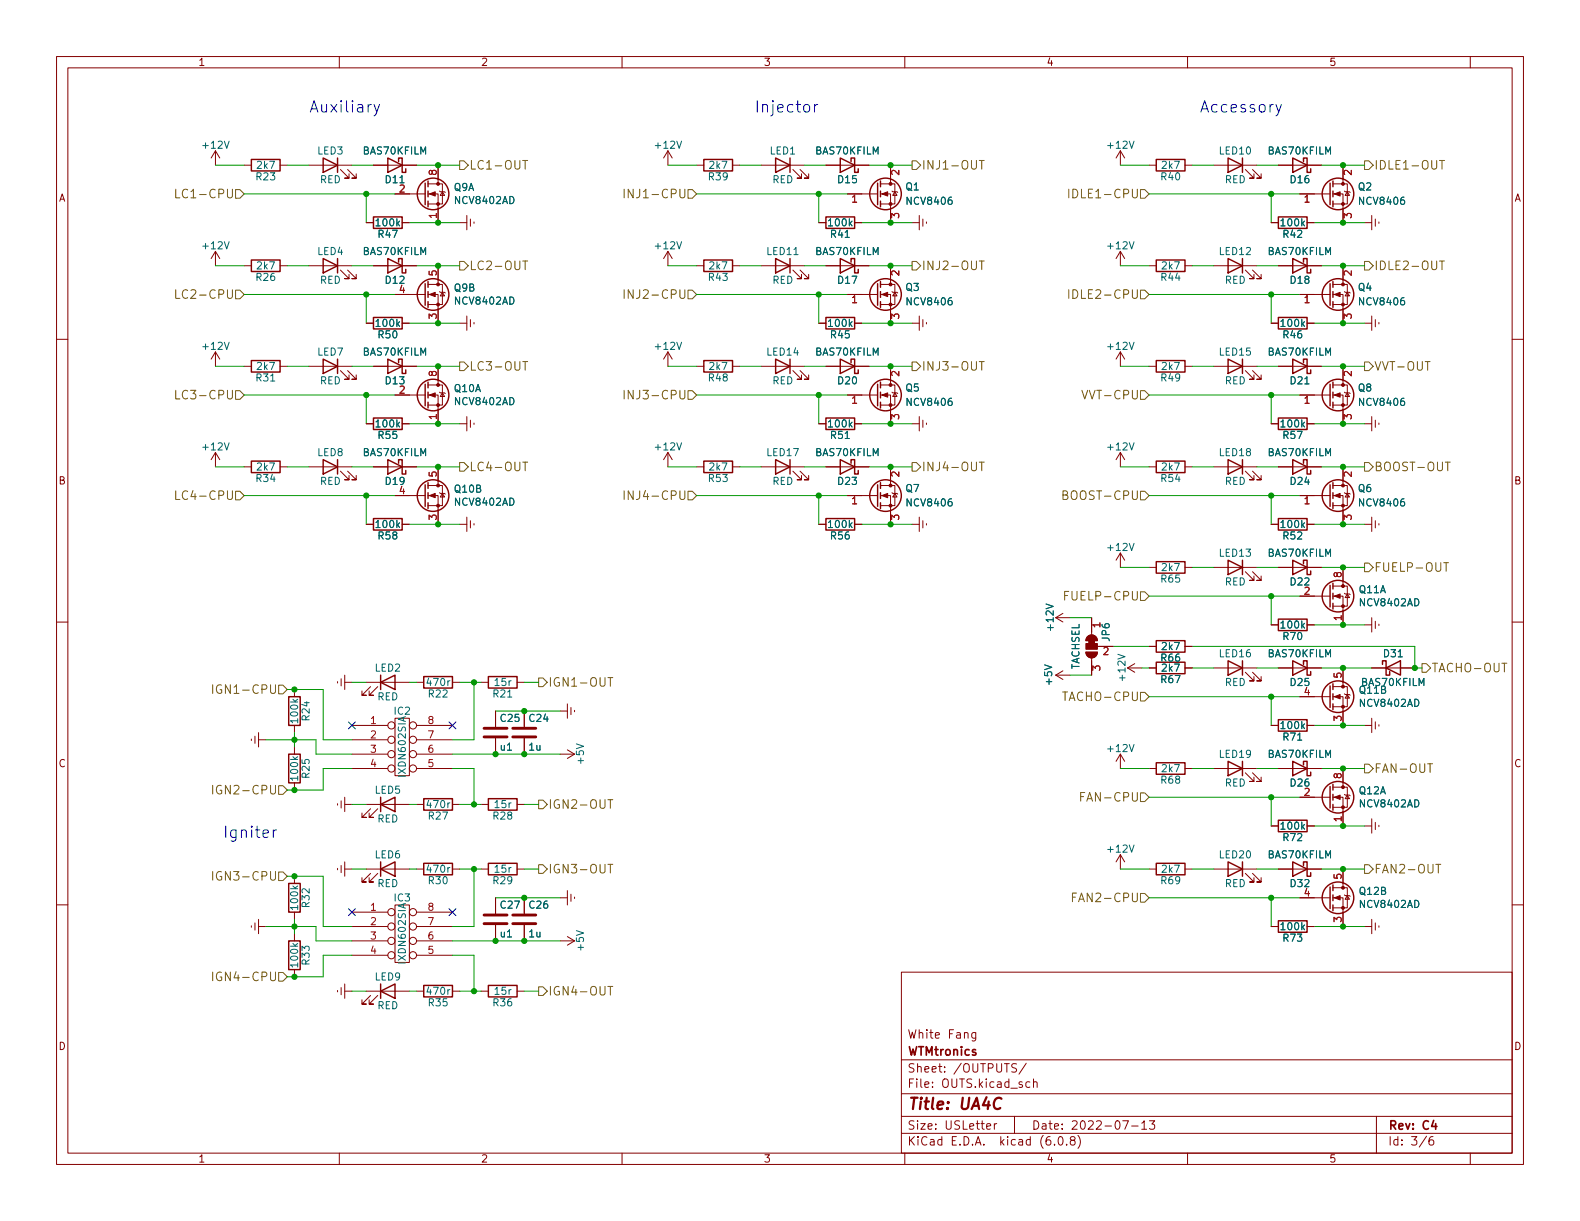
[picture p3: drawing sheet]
<svg xmlns="http://www.w3.org/2000/svg" width="279mm" height="216mm" viewBox="0 0 279 216" stroke-linecap="round" stroke-linejoin="round" font-family="sans-serif">
<g fill="none" stroke="#840000" stroke-width=".18">
<path d="M10 10h259.4v195.9h-259.4zM12 12h255.4v191.9h-255.4zM60 10v2M110 10v2M160 10v2M210 10v2M260 10v2M38.1 26.7v2.5M38.1 26.7l-.8 1.2M38.1 26.7l.8 1.2M43.2 29.2h1.2M49.5 29.2h1.3"/>
<path d="M54.6 29.2h7.6M60.2 30l1.5 1.5h-.7h.7v-.8M61.5 30l1.5 1.5h-.8h.8v-.8M64.8 39.4h1.2M66 29.2h7.7M69.8 34.3h5.4M71.1 39.4h1.3M75.7 34.3h1.8v5.1M75.7 32.5h2.5v3.6h-2.5M77.5 29.2v3.3M77.7 33.8l.2 .1h.7l.1 .1M78.2 33.9l.4 .6h-.7z"/>
<path d="M81.3 39.4h1.2M82.5 38.1v2.5M83.2 38.7v1.3M83.8 39.2v.3M118.1 26.7v2.5M118.1 26.7l-.8 1.2M118.1 26.7l.8 1.2M123.2 29.2h1.3M129.5 29.2h1.3M134.6 29.2h7.6M140.2 30l1.5 1.5h-.7h.7v-.8M141.5 30l1.5 1.5h-.8h.8v-.8"/>
<path d="M144.8 39.4h1.2M146 29.2h7.7M149.9 34.3h5.3M151.1 39.4h1.3M155.7 34.3h1.8v5.1M155.7 32.5h2.5v3.6h-2.5M157.5 29.2v3.3M157.7 33.8l.2 .1h.7l.1 .1M158.2 33.9l.4 .6h-.7zM161.3 39.4h1.3M162.6 38.1v2.5M163.2 38.7v1.3"/>
<path d="M163.8 39.2v.3M198.1 26.7v2.5M198.1 26.7l-.7 1.2M198.1 26.7l.8 1.2M203.2 29.2h1.3M209.5 29.2h1.3M214.6 29.2h7.6M220.2 30l1.5 1.5h-.7h.7v-.8M221.5 30l1.5 1.5h-.8h.8v-.8M224.8 39.4h1.3M226.1 29.2h7.6M229.9 34.3h5.3"/>
<path d="M231.1 39.4h1.3M235.7 34.3h1.8v5.1M235.7 32.5h2.6v3.6h-2.6M237.5 29.2v3.3M237.7 33.8l.2 .1h.7l.2 .1M238.3 33.9l.3 .6h-.7zM241.3 39.4h1.3M242.6 38.1v2.5M243.2 38.7v1.3M243.8 39.2v.3M10 60h2M38.1 44.5l-.8 1.2"/>
<path d="M38.1 44.5v2.5M38.1 44.5l.8 1.2M43.2 47h1.2M49.5 47h1.3M54.6 47h7.6M60.2 47.8l1.5 1.5h-.7h.7v-.8M61.5 47.8l1.5 1.5h-.8h.8v-.8M64.8 57.2h1.2M66 47h7.7M69.8 52.1h5.4M71.1 57.2h1.3M75.7 52.1h1.8v5.1"/>
<path d="M75.7 50.3h2.5v3.5h-2.5M77.5 47v3.3M77.7 51.6l.2 .1h.7l.1 .1M78.2 51.7l.4 .6h-.7zM81.3 57.2h1.2M82.5 55.9v2.5M83.2 56.5v1.3M83.8 57v.3M118.1 44.5v2.5M118.1 44.5l-.8 1.2M118.1 44.5l.8 1.2M123.2 47h1.3"/>
<path d="M129.5 47h1.3M134.6 47h7.6M140.2 47.8l1.5 1.5h-.7h.7v-.8M141.5 47.8l1.5 1.5h-.8h.8v-.8M144.8 57.2h1.2M146 47h7.7M149.9 52.1h5.3M151.1 57.2h1.3M155.7 52.1h1.8v5.1M155.7 50.3h2.5v3.5h-2.5M157.5 47v3.3M157.7 51.6l.2 .1h.7l.1 .1"/>
<path d="M158.2 51.7l.4 .6h-.7zM161.3 57.2h1.3M162.6 55.9v2.5M163.2 56.5v1.3M163.8 57v.3M198.1 44.5v2.5M198.1 44.5l-.7 1.2M198.1 44.5l.8 1.2M203.2 47h1.3M209.5 47h1.3M214.6 47h7.6M220.2 47.8l1.5 1.5h-.7h.7v-.8"/>
<path d="M221.5 47.8l1.5 1.5h-.8h.8v-.8M224.8 57.2h1.3M226.1 47h7.6M229.9 52.1h5.3M231.1 57.2h1.3M235.7 52.1h1.8v5.1M235.7 50.3h2.6v3.5h-2.6M237.5 47v3.3M237.7 51.6l.2 .1h.7l.2 .1M238.3 51.7l.3 .6h-.7zM241.3 57.2h1.3M242.6 55.9v2.5"/>
<path d="M243.2 56.5v1.3M243.8 57v.3M267.4 60h2M38.1 62.2v2.6M38.1 62.2l-.8 1.3M38.1 62.2l.8 1.3M43.2 64.8h1.2M49.5 64.8h1.3M54.6 64.8h7.6M60.2 65.5l1.5 1.6h-.7h.7v-.8M61.5 65.5l1.5 1.6h-.8h.8v-.8M64.8 74.9h1.2"/>
<path d="M66 64.8h7.7M69.8 69.9h5.4M71.1 74.9h1.3M75.7 69.9h1.8v5M75.7 68.1h2.5v3.5h-2.5M77.5 64.8v3.3M77.7 69.3l.2 .2h.7l.1 .1M78.2 69.5l.4 .6h-.7zM81.3 74.9h1.2M82.5 73.7v2.5M83.2 74.3v1.3M83.8 74.8v.3"/>
<path d="M118.1 62.2v2.6M118.1 62.2l-.8 1.3M118.1 62.2l.8 1.3M123.2 64.8h1.3M129.5 64.8h1.3M134.6 64.8h7.6M140.2 65.5l1.5 1.6h-.7h.7v-.8M141.5 65.5l1.5 1.6h-.8h.8v-.8M144.8 74.9h1.2M146 64.8h7.7M149.9 69.9h5.3M151.1 74.9h1.3"/>
<path d="M155.7 69.9h1.8v5M155.7 68.1h2.5v3.5h-2.5M157.5 64.8v3.3M157.7 69.3l.2 .2h.7l.1 .1M158.2 69.5l.4 .6h-.7zM161.3 74.9h1.3M162.6 73.7v2.5M163.2 74.3v1.3M163.8 74.8v.3M198.1 62.2v2.6M198.1 62.2l-.7 1.3M198.1 62.2l.8 1.3"/>
<path d="M203.2 64.8h1.3M209.5 64.8h1.3M214.6 64.8h7.6M220.2 65.5l1.5 1.6h-.7h.7v-.8M221.5 65.5l1.5 1.6h-.8h.8v-.8M224.8 74.9h1.3M226.1 64.8h7.6M229.9 69.9h5.3M231.1 74.9h1.3M235.7 69.9h1.8v5M235.7 68.1h2.6v3.5h-2.6M237.5 64.8v3.3"/>
<path d="M237.7 69.3l.2 .2h.7l.2 .1M238.3 69.5l.3 .6h-.7zM241.3 74.9h1.3M242.6 73.7v2.5M243.2 74.3v1.3M243.8 74.8v.3M38.1 80v2.6M38.1 80l-.8 1.3M38.1 80l.8 1.3M43.2 82.6h1.2M49.5 82.6h1.3M54.6 82.6h7.6"/>
<path d="M60.2 83.3l1.5 1.5h-.7h.7v-.7M61.5 83.3l1.5 1.5h-.8h.8v-.7M64.8 92.7h1.2M66 82.6h7.7M69.8 87.6h5.4M71.1 92.7h1.3M75.7 87.6h1.8v5.1M75.7 85.9h2.5v3.5h-2.5M77.5 82.6v3.3M77.7 87.1l.2 .1h.7l.1 .2M78.2 87.2l.4 .7h-.7zM81.3 92.7h1.2"/>
<path d="M82.5 91.4v2.6M83.2 92.1v1.2M83.8 92.6v.2M118.1 80l-.8 1.3M118.1 80v2.6M118.1 80l.8 1.3M123.2 82.6h1.3M129.5 82.6h1.3M134.6 82.6h7.6M140.2 83.3l1.5 1.5h-.7h.7v-.7M141.5 83.3l1.5 1.5h-.8h.8v-.7M144.8 92.7h1.2"/>
<path d="M146 82.6h7.7M149.9 87.6h5.3M151.1 92.7h1.3M155.7 87.6h1.8v5.1M155.7 85.9h2.5v3.5h-2.5M157.5 82.6v3.3M157.7 87.1l.2 .1h.7l.1 .2M158.2 87.2l.4 .7h-.7zM161.3 92.7h1.3M162.6 91.4v2.6M163.2 92.1v1.2M163.8 92.6v.2"/>
<path d="M198.1 80l-.7 1.3M198.1 80v2.6M198.1 97.8v2.5M198.1 80l.8 1.3M198.1 97.8l-.7 1.3M198.1 97.8l.8 1.3M203.2 82.6h1.3M209.5 82.6h1.3M214.6 82.6h7.6M220.2 83.3l1.5 1.5h-.7h.7v-.7M221.5 83.3l1.5 1.5h-.8h.8v-.7M224.8 92.7h1.3"/>
<path d="M226.1 82.6h7.6M229.9 87.6h5.3M231.1 92.7h1.3M235.7 87.6h1.8v5.1M235.7 85.9h2.6v3.5h-2.6M237.5 82.6v3.3M237.7 87.1l.2 .1h.7l.2 .2M238.3 87.2l.3 .7h-.7zM241.3 92.7h1.3M242.6 91.4v2.6M243.2 92.1v1.2M243.8 92.6v.2"/>
<path d="M10 110h2M61 119.4v2.5M186.7 109.2l1.3 .8M186.7 109.2h2.5M186.7 119.4l1.3 .7M186.7 119.4h2.5M188 108.5l-1.3 .7M188 118.6l-1.3 .8M192 115.3h2.1a1.02 1.02 0 0 1-1.1 1 1.02 1.02 0 0 1-1-1zM192.3 112.6a1.02 1.02 0 0 1 1.1-.3 1.02 1.02 0 0 1 .7 1h-2.1zM193 109.2v3.1M193 116.3v3.1"/>
<path d="M194.1 114.3h2.7M199.4 118.1h2.5M199.4 118.1l1.3 .8M200.7 117.3l-1.3 .8M203.2 100.3h1.3M203.2 118.1h1.3M203.2 114.3h1.3M209.5 100.3h1.3M209.5 118.1h1.3M209.5 114.3h1.3M214.6 100.3h7.6M214.6 118.1h7.6"/>
<path d="M220.2 101.1l1.5 1.5h-.7h.7v-.7M220.2 118.9l1.5 1.5h-.7h.7v-.8M221.5 101.1l1.5 1.5h-.8h.8v-.7M221.5 118.9l1.5 1.5h-.8h.8v-.8M224.8 110.5h1.3M226.1 100.3h7.6M226.1 118.1h7.6M229.9 105.4h5.3M231.1 110.5h1.3M235.7 105.4h1.8v5.1M235.7 103.6h2.6v3.6h-2.6M237.5 100.3v3.3"/>
<path d="M237.5 118.1v3.3M237.7 104.9l.2 .1h.7l.2 .2M238.3 105l.3 .7h-.7zM241.3 110.5h1.3M242.6 109.2v2.6M242.6 118.1h7.6M243.2 109.9v1.2M243.8 110.4v.2M267.4 110h2M44.4 130.7v.2M45.1 130.2v1.2M45.7 130.8h1.3"/>
<path d="M45.7 129.5v2.6M52.1 121.9v1.3M52.1 128.3v1.2M52.1 132.1v1.3M52.1 138.4v1.3M59.7 120.5v.3M60.3 120v1.3M61 120.7h1.2M62.2 135.9h6.4M62.2 128.3h6.4M62.2 130.8h6.4M62.2 133.4h6.4"/>
<path d="M64.8 120.7h7.6M65.5 121.4l-1.5 1.5h.8h-.8v-.7M66.8 121.4l-1.5 1.5h.7h-.7v-.7M69.8 127h2.6v10.2h-2.6zM73.7 135.9h6.3M73.7 128.3h6.3M73.7 120.7h1.2M73.7 130.8h6.3M73.7 133.4h6.3M80 120.7h1.3M85.1 120.7h1.3M87.6 125.7v2.8"/>
<path d="M87.6 130.6v2.8M91.4 120.7h1.3M92.7 125.7v2.8M92.7 130.6v2.8M99.1 133.4h2.5M99.1 125.7h1.2M100.3 124.5v2.5M100.3 132.6l1.3 .8M101 125.1v1.3M101.6 125.6v.3M101.6 133.4l-1.3 .7M198.1 133.4v2.5"/>
<path d="M198.1 133.4l-.7 1.2M198.1 133.4l.8 1.2M203.2 135.9h1.3M209.5 135.9h1.3M214.6 135.9h7.6M220.2 136.7l1.5 1.5h-.7h.7v-.8M221.5 136.7l1.5 1.5h-.8h.8v-.8M224.8 128.3h1.3M226.1 135.9h7.6M229.9 123.2h5.3M231.1 128.3h1.3M235.7 139.2h2.6v3.5h-2.6"/>
<path d="M235.7 123.2h1.8v5.1M235.7 121.4h2.6v3.6h-2.6M237.5 135.9v3.3M237.7 122.7l.2 .1h.7l.2 .1M238.3 122.8l.3 .6h-.7zM241.3 128.3h1.3M242.6 127v2.5M243.2 127.6v1.3M243.8 128.1v.3M10 160h2M52.1 154.9v1.3M59.7 142.1v.3"/>
<path d="M59.7 153.5v.3M60.3 141.6v1.3M60.3 153v1.3M61 153.7h1.2M61 142.2h1.2M61 141v2.5M61 152.4v2.5M64.8 153.7h7.6M64.8 142.2h7.6M65.5 143l-1.5 1.5h.8h-.8v-.7M65.5 154.4l-1.5 1.6h.8h-.8v-.8M66.8 143l-1.5 1.5h.7h-.7v-.7"/>
<path d="M66.8 154.4l-1.5 1.6h.7h-.7v-.8M73.7 153.7h1.2M73.7 142.2h1.2M80 153.7h1.3M80 142.2h1.3M85.1 153.7h1.3M85.1 142.2h1.3M87.6 158.8v2.7M91.4 153.7h1.3M91.4 142.2h1.3M92.7 158.8v2.7M99.1 158.8h1.2"/>
<path d="M100.3 157.5v2.5M101 158.1v1.3M101.6 158.6v.3M198.1 151.1v2.6M198.1 151.1l-.7 1.3M198.1 151.1l.8 1.3M203.2 153.7h1.3M209.5 153.7h1.3M214.6 153.7h7.6M220.2 154.4l1.5 1.6h-.7h.7v-.8M221.5 154.4l1.5 1.6h-.8h.8v-.8M224.8 146.1h1.3"/>
<path d="M226.1 153.7h7.6M229.9 141h5.3M229.9 158.8h5.3M231.1 146.1h1.3M235.7 141h1.8v5.1M235.7 158.8h1.8v5M235.7 157h2.6v3.5h-2.6M237.5 153.7v3.3M237.7 140.5l.2 .1h.7l.2 .1M237.7 158.2l.2 .2h.7l.2 .1M238.3 140.6l.3 .6h-.7zM238.3 158.4l.3 .6h-.7z"/>
<path d="M241.3 146.1h1.3M242.6 144.8v2.5M243.2 145.4v1.3M243.8 145.9v.3M267.4 160h2M44.4 163.7v.3M45.1 163.2v1.3M45.7 163.8h1.3M45.7 162.6v2.5M52.1 161.3v1.3M52.1 165.1v1.3M52.1 171.5v1.2"/>
<path d="M59.7 175.1v.3M60.3 174.6v1.3M61 174v2.5M61 175.3h1.2M62.2 163.8h6.4M62.2 166.4h6.4M62.2 161.3h6.4M62.2 168.9h6.4M64.8 175.3h7.6M65.5 176l-1.5 1.5h.8h-.8v-.7M66.8 176l-1.5 1.5h.7h-.7v-.7M69.8 160h2.6v10.2h-2.6z"/>
<path d="M73.7 163.8h6.3M73.7 166.4h6.3M73.7 175.3h1.2M73.7 161.3h6.3M73.7 168.9h6.3M80 175.3h1.3M85.1 175.3h1.3M87.6 163.6v2.8M91.4 175.3h1.3M92.7 163.6v2.8M99.1 166.4h2.5M100.3 165.6l1.3 .8"/>
<path d="M101.6 166.4l-1.3 .7M159.4 171.9h108v32h-108zM224.8 163.8h1.3M231.1 163.8h1.3M241.3 163.8h1.3M242.6 162.6v2.5M243.2 163.2v1.3M243.8 163.7v.3M159.4 197.4h108M159.4 193.4h108M159.4 187.4h108M172.5 182.6v1.2l-.2 .3-.4-.1"/>
<path d="M172.5 182.6h-.4l-.3 .3v.4l.2 .2h.5M174.5 199.2l.7-.2-.1-.3h-.4l-.2 .2v.7h.6M175.8 198.7v1M176.3 198.7h-.3l-.2 .3M179.4 197.4v3M179.8 188.1h-.6l-.3 .3 .1 .3 .7 .3v.4l-.2 .2-.6-.1M181.5 188l-1.3 1.9M182.1 191.4l-.4-.1-.3 .3v.4l.1 .2h.6M182.8 191.4l.2-.1 .3 .1 .1 .9M182.8 190.8v1.5M198.5 198.2h1l-.6 1.5M200.1 199.1h1.2"/>
<path d="M201.9 198.6l.4-.4v1.5M201.9 199.7h.9M203.3 198.2h.9l-.5 .5 .4 .2v.6l-.2 .2h-.4l-.2-.2M243.4 197.4v6.5M60 203.9v2M110 203.9v2M159.4 200.4h108M160 203.9v2M186.5 202.3v.2M187.3 201h.2a.81 .81 0 0 1 .6 .6 .81 .81 0 0 1-.3 .8l-.2 .1a.81 .81 0 0 1-.6-.6 .81 .81 0 0 1 .3-.9zM188.6 202.3v.2M189.5 201.6l-.2-.3v-.2l.2-.1h.5l.1 .3-.1 .2-.6 .2-.1 .2v.4l.2 .2 .5-.1 .1-.2-.1-.4-.2-.2"/>
<path d="M190.6 200.8a1.72 1.72 0 0 1 0 2.2M210 203.9v2M252.3 200.9l-1.3 1.9M253.4 201a.59 .59 0 0 0-.7 .6v.6l.1 .2 .5 .1 .2-.2v-.5l-.1-.2-.4-.1-.3 .3M260 203.9v2"/>
<circle cx="69.2" cy="130.8" r=".63"/>
<circle cx="69.2" cy="128.3" r=".63"/>
<circle cx="69.2" cy="133.3" r=".63"/>
<circle cx="69.2" cy="135.9" r=".63"/>
<circle cx="73" cy="130.8" r=".63"/>
<circle cx="73" cy="128.3" r=".63"/>
<circle cx="73" cy="133.3" r=".63"/>
<circle cx="73" cy="135.9" r=".63"/>
<circle cx="69.2" cy="161.3" r=".63"/>
<circle cx="69.2" cy="168.9" r=".63"/>
<circle cx="69.2" cy="163.8" r=".63"/>
<circle cx="69.2" cy="166.4" r=".63"/>
<circle cx="73" cy="166.4" r=".63"/>
<circle cx="73" cy="163.8" r=".63"/>
<circle cx="73" cy="168.9" r=".63"/>
<circle cx="73" cy="161.3" r=".63"/>
</g>
<path d="M253.5 198.1l-.3 1.1h.9M253.9 198.7v1" fill="none" stroke="#840000" stroke-width=".3"/>
<path d="M177.1 194.3a.88 .88 0 0 0-1 0 .88 .88 0 0 0-.4 .9 .69 .69 0 0 0 .3 .8 .69 .69 0 0 0 .9-.1" fill="none" stroke="#840000" stroke-width=".4"/>
<g fill="none" stroke="#840000" stroke-width=".25">
<path d="M44.4 28.2h5.1v2h-5.1zM57.1 27.9l2.6 1.3-2.6 1.3zM59.7 27.9v2.6M66 38.4h5.1v2h-5.1zM68.6 27.9l2.5 1.3-2.5 1.3zM70.5 28.6v-.7h.6v2.6h.7v-.7M75.2 32.4v3.8M75.7 32v1M75.7 33.8v1M75.7 35.6v1M124.5 28.2h5v2h-5zM137.2 27.9l2.5 1.3-2.5 1.3z"/>
<path d="M139.7 27.9v2.6M146 38.4h5.1v2h-5.1zM148.6 27.9l2.5 1.3-2.5 1.3zM150.5 28.6v-.7h.6v2.6h.7v-.7M155.2 32.4v3.8M155.7 32v1M155.7 33.8v1M155.7 35.6v1M204.5 28.2h5v2h-5zM217.2 27.9l2.5 1.3-2.5 1.3zM219.7 27.9v2.6M226.1 38.4h5v2h-5z"/>
<path d="M228.6 27.9l2.5 1.3-2.5 1.3zM230.5 28.6v-.7h.6v2.6h.7v-.7M235.2 32.4v3.8M235.7 32v1M235.7 33.8v1M235.7 35.6v1M44.4 46h5.1v2h-5.1zM57.1 45.7l2.6 1.3-2.6 1.3zM59.7 45.7v2.6M66 56.1h5.1v2.1h-5.1zM68.6 45.7l2.5 1.3-2.5 1.3zM70.5 46.4v-.7h.6v2.6h.7v-.7"/>
<path d="M75.2 50.2v3.8M75.7 49.8v1M75.7 51.6v1M75.7 53.3v1.1M124.5 46h5v2h-5zM137.2 45.7l2.5 1.3-2.5 1.3zM139.7 45.7v2.6M146 56.1h5.1v2.1h-5.1zM148.6 45.7l2.5 1.3-2.5 1.3zM150.5 46.4v-.7h.6v2.6h.7v-.7M155.2 50.2v3.8M155.7 49.8v1"/>
<path d="M155.7 51.6v1M155.7 53.3v1.1M204.5 46h5v2h-5zM217.2 45.7l2.5 1.3-2.5 1.3zM219.7 45.7v2.6M226.1 56.1h5v2.1h-5zM228.6 45.7l2.5 1.3-2.5 1.3zM230.5 46.4v-.7h.6v2.6h.7v-.7M235.2 50.2v3.8M235.7 49.8v1M235.7 51.6v1M235.7 53.3v1.1"/>
<path d="M44.4 63.8h5.1v2h-5.1zM57.1 63.5l2.6 1.3-2.6 1.2zM59.7 63.5v2.5M66 73.9h5.1v2h-5.1zM68.6 63.5l2.5 1.3-2.5 1.2zM70.5 64.1v-.6h.6v2.5h.7v-.6M75.2 67.9v3.9M75.7 67.6v1M75.7 69.3v1.1M75.7 71.1v1M124.5 63.8h5v2h-5zM137.2 63.5l2.5 1.3-2.5 1.2z"/>
<path d="M139.7 63.5v2.5M146 73.9h5.1v2h-5.1zM148.6 63.5l2.5 1.3-2.5 1.2zM150.5 64.1v-.6h.6v2.5h.7v-.6M155.2 67.9v3.9M155.7 67.6v1M155.7 69.3v1.1M155.7 71.1v1M204.5 63.8h5v2h-5zM217.2 63.5l2.5 1.3-2.5 1.2zM219.7 63.5v2.5M226.1 73.9h5v2h-5z"/>
<path d="M228.6 63.5l2.5 1.3-2.5 1.2zM230.5 64.1v-.6h.6v2.5h.7v-.6M235.2 67.9v3.9M235.7 67.6v1M235.7 69.3v1.1M235.7 71.1v1M44.4 81.5h5.1v2.1h-5.1zM57.1 81.3l2.6 1.3-2.6 1.2zM59.7 81.3v2.5M66 91.7h5.1v2h-5.1zM68.6 81.3l2.5 1.3-2.5 1.2zM70.5 81.9v-.6h.6v2.5h.7v-.6"/>
<path d="M75.2 85.7v3.8M75.7 85.3v1.1M75.7 87.1v1M75.7 88.9v1M124.5 81.5h5v2.1h-5zM137.2 81.3l2.5 1.3-2.5 1.2zM139.7 81.3v2.5M146 91.7h5.1v2h-5.1zM148.6 81.3l2.5 1.3-2.5 1.2zM150.5 81.9v-.6h.6v2.5h.7v-.6M155.2 85.7v3.8M155.7 85.3v1.1"/>
<path d="M155.7 87.1v1M155.7 88.9v1M204.5 99.3h5v2h-5zM204.5 81.5h5v2.1h-5zM217.2 99.1l2.5 1.2-2.5 1.3zM217.2 81.3l2.5 1.3-2.5 1.2zM219.7 81.3v2.5M219.7 99.1v2.5M226.1 91.7h5v2h-5zM228.6 99.1l2.5 1.2-2.5 1.3zM228.6 81.3l2.5 1.3-2.5 1.2zM230.5 99.7v-.6h.6v2.5h.7v-.6"/>
<path d="M230.5 81.9v-.6h.6v2.5h.7v-.6M235.2 85.7v3.8M235.7 85.3v1.1M235.7 87.1v1M235.7 88.9v1M67.3 119.4v2.5M74.9 119.6h5.1v2.1h-5.1zM86.4 119.6h5v2.1h-5zM204.5 117.1h5v2h-5zM204.5 113.3h5v2h-5zM217.2 116.8l2.5 1.3-2.5 1.3zM219.7 116.8v2.6"/>
<path d="M226.1 109.5h5v2h-5zM228.6 116.8l2.5 1.3-2.5 1.3zM230.5 117.5v-.7h.6v2.6h.7v-.7M235.2 103.5v3.8M235.7 103.1v1M235.7 104.9v1M235.7 106.7v1M244.5 117.5v-.7h.6v2.6h.6v-.7M245.1 118.1l2.5-1.3v2.6zM51.1 123.2h2v5.1h-2zM51.1 133.4h2v5h-2zM67.3 120.7l2.5-1.3v2.5z"/>
<path d="M204.5 134.9h5v2h-5zM217.2 134.6l2.5 1.3-2.5 1.3zM219.7 134.6v2.6M226.1 127.3h5v2h-5zM228.6 134.6l2.5 1.3-2.5 1.3zM230.5 135.3v-.7h.6v2.6h.7v-.7M235.2 121.3v3.8M235.2 139.1v3.8M235.7 120.9v1M235.7 122.7v1M235.7 124.5v1M235.7 138.7v1"/>
<path d="M51.1 156.2h2v5.1h-2zM67.3 142.2l2.5-1.2v2.5zM67.3 153.7l2.5-1.3v2.5zM67.3 141v2.5M67.3 152.4v2.5M74.9 152.7h5.1v2h-5.1zM74.9 141.2h5.1v2.1h-5.1zM86.4 152.7h5v2h-5zM86.4 141.2h5v2.1h-5zM204.5 152.7h5v2h-5zM217.2 152.4l2.5 1.3-2.5 1.2zM219.7 152.4v2.5"/>
<path d="M226.1 145h5v2.1h-5zM228.6 152.4l2.5 1.3-2.5 1.2zM230.5 153v-.6h.6v2.5h.7v-.6M235.2 156.8v3.9M235.7 140.5v1M235.7 142.2v1.1M235.7 156.5v1M235.7 158.2v1.1M51.1 166.4h2v5.1h-2zM67.3 175.3l2.5-1.3v2.5zM67.3 174v2.5M74.9 174.2h5.1v2.1h-5.1z"/>
<path d="M86.4 174.2h5v2.1h-5zM226.1 162.8h5v2h-5zM235.7 160v1"/>
<circle cx="76.6" cy="34.3" r="2.79"/>
<circle cx="156.6" cy="34.3" r="2.79"/>
<circle cx="236.6" cy="34.3" r="2.79"/>
<circle cx="76.6" cy="52.1" r="2.79"/>
<circle cx="156.6" cy="52.1" r="2.79"/>
<circle cx="236.6" cy="52.1" r="2.79"/>
<circle cx="76.6" cy="69.8" r="2.79"/>
<circle cx="156.6" cy="69.8" r="2.79"/>
<circle cx="236.6" cy="69.8" r="2.79"/>
<circle cx="76.6" cy="87.6" r="2.79"/>
<circle cx="156.6" cy="87.6" r="2.79"/>
<circle cx="236.6" cy="87.6" r="2.79"/>
<circle cx="236.6" cy="105.4" r="2.79"/>
<circle cx="236.6" cy="123.2" r="2.79"/>
<circle cx="236.6" cy="141" r="2.79"/>
<circle cx="236.6" cy="158.7" r="2.79"/>
</g>
<path d="M85.6 130.3h4.1M85.6 128.8h4.1M90.7 130.3h4M90.7 128.8h4M85.6 163.3h4.1M85.6 161.8h4.1M90.7 163.3h4M90.7 161.8h4" fill="none" stroke="#840000" stroke-width=".51"/>
<g fill="#840000" stroke="#840000" stroke-width=".18">
<path d="M236 141l1-.4v.8z"/>
<path d="M236 123.2l1-.4v.8z"/>
<path d="M236 158.8l1-.4v.7z"/>
<path d="M75.9 52.1l1.1-.4v.8z"/>
<path d="M236 52.1l1-.4v.8z"/>
<path d="M236 105.4l1-.4v.8z"/>
<path d="M236 34.3l1-.4v.8z"/>
<path d="M156 69.9l1-.4v.7z"/>
<path d="M236 87.6l1-.4v.8z"/>
<path d="M75.9 34.3l1.1-.4v.8z"/>
<path d="M156 87.6l1-.4v.8z"/>
<path d="M192.5 113.3h1v.5h-1z"/>
<path d="M192.3 112.6a1.02 1.02 0 0 1 1.1-.3 1.02 1.02 0 0 1 .7 1h-2.1z"/>
<path d="M192 113.8h2.1v1h-2.1z"/>
<path d="M192 115.3h2.1a1.02 1.02 0 0 1-1.1 1 1.02 1.02 0 0 1-1-1z"/>
<path d="M156 52.1l1-.4v.8z"/>
<path d="M156 34.3l1-.4v.8z"/>
<path d="M75.9 69.9l1.1-.4v.7z"/>
<path d="M236 69.9l1-.4v.7z"/>
<path d="M75.9 87.6l1.1-.4v.8z"/>
<circle cx="237.5" cy="142.7" r=".25"/>
<circle cx="237.5" cy="139.2" r=".25"/>
<circle cx="237.5" cy="125" r=".25"/>
<circle cx="237.5" cy="121.4" r=".25"/>
<circle cx="237.5" cy="160.5" r=".25"/>
<circle cx="237.5" cy="157" r=".25"/>
<circle cx="77.5" cy="53.8" r=".25"/>
<circle cx="77.5" cy="50.3" r=".25"/>
<circle cx="237.5" cy="53.8" r=".25"/>
<circle cx="237.5" cy="50.3" r=".25"/>
<circle cx="237.5" cy="107.2" r=".25"/>
<circle cx="237.5" cy="103.6" r=".25"/>
<circle cx="237.5" cy="36.1" r=".25"/>
<circle cx="237.5" cy="32.5" r=".25"/>
<circle cx="157.5" cy="71.6" r=".25"/>
<circle cx="157.5" cy="68.1" r=".25"/>
<circle cx="237.5" cy="89.4" r=".25"/>
<circle cx="237.5" cy="85.9" r=".25"/>
<circle cx="77.5" cy="36.1" r=".25"/>
<circle cx="77.5" cy="32.5" r=".25"/>
<circle cx="157.5" cy="89.4" r=".25"/>
<circle cx="157.5" cy="85.9" r=".25"/>
<circle cx="157.5" cy="53.8" r=".25"/>
<circle cx="157.5" cy="50.3" r=".25"/>
<circle cx="157.5" cy="36.1" r=".25"/>
<circle cx="157.5" cy="32.5" r=".25"/>
<circle cx="77.5" cy="71.6" r=".25"/>
<circle cx="77.5" cy="68.1" r=".25"/>
<circle cx="237.5" cy="71.6" r=".25"/>
<circle cx="237.5" cy="68.1" r=".25"/>
<circle cx="77.5" cy="89.4" r=".25"/>
<circle cx="77.5" cy="85.9" r=".25"/>
</g>
<g fill="none" stroke="#725600" stroke-width=".18">
<path d="M31.1 33.5v1.5h.7M41.7 33.5h.7l.8 .8-.8 .8h-.7zM81.3 28.4h.7l.8 .8-.8 .8h-.7zM92.4 28.4h.9M92.9 28.4v1.5M110.4 33.5v1.5M112 33.5v1.5l-.9-1.5v1.5M121.7 33.5h.7l.8 .8-.8 .8h-.7zM161.3 28.4h.8l.7 .8-.7 .8h-.8zM173.2 28.4h.8M173.6 28.4v1.5M189 33.5v1.5"/>
<path d="M189.7 33.5a.77 .77 0 0 1 .9 .7 .77 .77 0 0 1-.9 .8zM201.7 33.5h.7l.8 .8-.8 .8h-.7zM241.3 28.4h.8l.7 .8-.7 .8h-.8zM254.6 28.4h.8M255 28.4v1.5M31.1 51.2v1.6h.7M41.7 51.3h.7l.8 .8-.8 .7h-.7zM81.3 46.2h.7l.8 .8-.8 .8h-.7zM92.4 46.2h.9M92.9 46.2v1.5M110.4 51.2v1.6M112 51.2v1.6l-.9-1.6v1.6"/>
<path d="M121.7 51.3h.7l.8 .8-.8 .7h-.7zM161.3 46.2h.8l.7 .8-.7 .8h-.8zM173.2 46.2h.8M173.6 46.2v1.5M189 51.2v1.6M189.7 51.2a.77 .77 0 0 1 .9 .8 .77 .77 0 0 1-.9 .8zM201.7 51.3h.7l.8 .8-.8 .7h-.7zM241.3 46.2h.8l.7 .8-.7 .8h-.8zM254.6 46.2h.8M255 46.2v1.5M31.1 69v1.5h.7M41.7 69.1h.7l.8 .8-.8 .7h-.7z"/>
<path d="M81.3 64h.7l.8 .8-.8 .7h-.7zM92.4 63.9h.9M92.9 63.9v1.6M110.4 69v1.5M112 69v1.5l-.9-1.5v1.5M121.7 69.1h.7l.8 .8-.8 .7h-.7zM161.3 64h.8l.7 .8-.7 .7h-.8zM173.2 63.9h.8M173.6 63.9v1.6M191.3 69l.5 1.5 .5-1.5M201.7 69.1h.7l.8 .8-.8 .7h-.7zM241.3 64h.8l.7 .8-.7 .7h-.8z"/>
<path d="M31.1 86.8v1.5h.7M41.7 86.9h.7l.8 .7-.8 .8h-.7zM81.3 81.8h.7l.8 .8-.8 .7h-.7zM92.4 81.7h.9M92.9 81.7v1.5M110.4 86.8v1.5M112 86.8v1.5l-.9-1.5v1.5M121.7 86.9h.7l.8 .7-.8 .8h-.7zM161.3 81.8h.8l.7 .8-.7 .7h-.8zM173.2 81.7h.8M173.6 81.7v1.5M188 87.5h.5l.2-.1 .1-.3-.2-.2-.6-.1v1.5h.6l.3-.3a.4 .4 0 0 0-.4-.5"/>
<path d="M201.7 86.9h.7l.8 .7-.8 .8h-.7zM241.3 99.6h.8l.7 .7-.7 .8h-.8zM241.3 81.8h.8l.7 .8-.7 .7h-.8zM255.3 99.5h.9M255.6 81.7h.8M255.7 99.5v1.5M95.2 119.9h.8l.8 .8-.8 .7h-.8zM107.5 119.8h.9M107.9 119.8v1.5M188.3 105.3h.5M189 104.6h-.7v1.5M201.7 104.6h.7l.8 .8-.8 .8h-.7z"/>
<path d="M251.5 117.3h.7l.8 .8-.8 .8h-.7zM265.6 117.3h.9M37.6 121.1v1.5M37.6 138.9v1.5M39.1 121.2a.75 .75 0 0 0-.9 .5 .75 .75 0 0 0 .6 .9l.4-.1v-.5h-.3M39.1 138.9a.75 .75 0 0 0-.9 .6 .75 .75 0 0 0 .6 .9l.4-.2v-.5h-.3M49.3 121.2h.7l.8 .7-.8 .8h-.7zM49.3 138.9h.7l.8 .8-.8 .8h-.7zM187.9 122.4h.9M201.7 122.4h.7l.8 .8-.8 .8h-.7zM241.3 135.1h.8l.7 .8-.7 .8h-.8zM252.5 135.1h.8"/>
<path d="M37.6 154.1v1.5M39.1 154.2a.75 .75 0 0 0-.9 .5 .75 .75 0 0 0 .6 .9l.4-.1v-.5h-.3M49.3 154.2h.7l.8 .7-.8 .8h-.7zM95.2 152.9h.8l.8 .8-.8 .7h-.8zM95.2 141.5h.8l.8 .7-.8 .8h-.8zM107.5 152.8h.9M107.5 141.4h.9M107.9 141.4v1.5M107.9 152.8v1.6M189.6 158.6h.6M190.4 157.9h-.8v1.5M191.1 140.9h.5"/>
<path d="M191.8 140.1h-.7v1.6M201.7 140.2h.7l.8 .8-.8 .7h-.7zM201.7 158h.7l.8 .8-.8 .7h-.7zM241.3 152.9h.8l.7 .8-.7 .7h-.8zM253.9 152.8h.9M254.3 152.8v1.6M37.6 171.9v1.5M39.1 172a.75 .75 0 0 0-.9 .5 .75 .75 0 0 0 .6 .9l.4-.1v-.5h-.3M49.3 172h.7l.8 .7-.8 .8h-.7zM95.2 174.5h.8l.8 .8-.8 .7h-.8zM107.5 174.4h.9M107.9 174.4v1.5"/>
</g>
<path d="M66.2 18.5l.4 1.3M67.1 18.5l-.7 1.8-.2 .2M144 18.5v1.3M144.6 18.5a.51 .51 0 0 0-.6 .4M225.6 18.5l.5 1.3M226.6 18.5l-.7 1.8-.3 .2M48.3 146.7v1.4M48.9 146.7a.51 .51 0 0 0-.6 .4" fill="none" stroke="#0000c2" stroke-width=".18"/>
<g fill="none" stroke="#009600" stroke-width=".18">
<path d="M38.1 29.2h5.1M43.2 34.3h26.6M50.8 29.2h3.8M62.2 29.2h3.8M64.8 34.3v5.1M72.4 39.4h8.9M73.7 29.2h7.6M118.1 29.2h5.1M123.2 34.3h26.7M130.8 29.2h3.8M142.2 29.2h3.8M144.8 34.3v5.1"/>
<path d="M152.4 39.4h8.9M153.7 29.2h7.6M198.1 29.2h5.1M203.2 34.3h26.7M210.8 29.2h3.8M222.2 29.2h3.9M224.8 34.3v5.1M232.4 39.4h8.9M233.7 29.2h7.6M38.1 47h5.1M43.2 52.1h26.6M50.8 47h3.8"/>
<path d="M62.2 47h3.8M64.8 52.1v5.1M72.4 57.2h8.9M73.7 47h7.6M118.1 47h5.1M123.2 52.1h26.7M130.8 47h3.8M142.2 47h3.8M144.8 52.1v5.1M152.4 57.2h8.9M153.7 47h7.6M198.1 47h5.1"/>
<path d="M203.2 52.1h26.7M210.8 47h3.8M222.2 47h3.9M224.8 52.1v5.1M232.4 57.2h8.9M233.7 47h7.6M38.1 64.8h5.1M43.2 69.9h26.6M50.8 64.8h3.8M62.2 64.8h3.8M64.8 69.9v5M72.4 74.9h8.9"/>
<path d="M73.7 64.8h7.6M118.1 64.8h5.1M123.2 69.9h26.7M130.8 64.8h3.8M142.2 64.8h3.8M144.8 69.9v5M152.4 74.9h8.9M153.7 64.8h7.6M198.1 64.8h5.1M203.2 69.9h26.7M210.8 64.8h3.8M222.2 64.8h3.9"/>
<path d="M224.8 69.9v5M232.4 74.9h8.9M233.7 64.8h7.6M38.1 82.6h5.1M43.2 87.6h26.6M50.8 82.6h3.8M62.2 82.6h3.8M64.8 87.6v5.1M72.4 92.7h8.9M73.7 82.6h7.6M118.1 82.6h5.1M123.2 87.6h26.7"/>
<path d="M130.8 82.6h3.8M142.2 82.6h3.8M144.8 87.6v5.1M152.4 92.7h8.9M153.7 82.6h7.6M198.1 82.6h5.1M203.2 87.6h26.7M210.8 82.6h3.8M222.2 82.6h3.9M224.8 87.6v5.1M232.4 92.7h8.9M233.7 82.6h7.6"/>
<path d="M189.2 119.4h3.8M189.2 109.2h3.8M196.8 114.3h6.4M198.1 100.3h5.1M201.9 118.1h1.3M203.2 105.4h26.7M210.8 100.3h3.8M210.8 114.3h39.4v3.8h1.3M210.8 118.1h3.8M222.2 100.3h3.9M222.2 118.1h3.9M224.8 105.4v5.1"/>
<path d="M232.4 110.5h8.9M233.7 100.3h7.6M233.7 118.1h8.9M47 130.8h8.9v2.6h6.3M50.8 121.9h6.3v8.9h5.1M52.1 129.5v2.6M62.2 135.9h-5.1v3.8h-6.3M62.2 120.7h2.6M72.4 120.7h1.3M80 135.9h3.8v6.3M80 133.4h19.1M81.3 120.7h3.8"/>
<path d="M83.8 120.7v10.1h-3.8M87.6 125.7h11.5M92.7 120.7h2.5M198.1 135.9h5.1M203.2 123.2h26.7M210.8 135.9h3.8M222.2 135.9h3.9M224.8 123.2v5.1M232.4 128.3h8.9M233.7 135.9h7.6M50.8 154.9h6.3v8.9h5.1M62.2 153.7h2.6"/>
<path d="M62.2 142.2h2.6M72.4 153.7h1.3M72.4 142.2h1.3M81.3 153.7h3.8M81.3 142.2h3.8M83.8 153.7v10.1h-3.8M87.6 158.8h11.5M92.7 153.7h2.5M92.7 142.2h2.5M198.1 153.7h5.1M203.2 158.8h26.7M203.2 141h26.7"/>
<path d="M210.8 153.7h3.8M222.2 153.7h3.9M224.8 141v5.1M224.8 158.8v5M232.4 146.1h8.9M233.7 153.7h7.6M47 163.8h8.9v2.6h6.3M52.1 162.6v2.5M62.2 168.9h-5.1v3.8h-6.3M62.2 175.3h2.6M72.4 175.3h1.3M80 168.9h3.8v6.4"/>
<path d="M80 166.4h19.1M81.3 175.3h3.8M92.7 175.3h2.5M232.4 163.8h8.9"/>
</g>
<path d="M61.6 127.7l1.2 1.2M62.8 127.7l-1.2 1.2M79.4 127.7l1.2 1.2M80.6 127.7l-1.2 1.2M61.6 160.7l1.2 1.2M62.8 160.7l-1.2 1.2M79.4 160.7l1.2 1.2M80.6 160.7l-1.2 1.2" fill="none" stroke="#000084" stroke-width=".18"/>
<g fill="#009600" stroke="#009600" stroke-width=".18">
<circle cx="237.5" cy="135.9" r=".46"/>
<circle cx="237.5" cy="153.7" r=".46"/>
<circle cx="237.5" cy="146.1" r=".46"/>
<circle cx="224.8" cy="123.2" r=".46"/>
<circle cx="237.5" cy="163.8" r=".46"/>
<circle cx="237.5" cy="100.3" r=".46"/>
<circle cx="237.5" cy="92.7" r=".46"/>
<circle cx="237.5" cy="82.6" r=".46"/>
<circle cx="250.2" cy="118.1" r=".46"/>
<circle cx="237.5" cy="118.1" r=".46"/>
<circle cx="237.5" cy="128.3" r=".46"/>
<circle cx="237.5" cy="110.5" r=".46"/>
<circle cx="224.8" cy="87.6" r=".46"/>
<circle cx="224.8" cy="105.4" r=".46"/>
<circle cx="224.8" cy="158.8" r=".46"/>
<circle cx="224.8" cy="141" r=".46"/>
<circle cx="237.5" cy="74.9" r=".46"/>
<circle cx="237.5" cy="57.2" r=".46"/>
<circle cx="237.5" cy="64.8" r=".46"/>
<circle cx="224.8" cy="69.9" r=".46"/>
<circle cx="87.6" cy="133.4" r=".46"/>
<circle cx="83.8" cy="142.2" r=".46"/>
<circle cx="83.8" cy="120.7" r=".46"/>
<circle cx="92.7" cy="125.7" r=".46"/>
<circle cx="92.7" cy="133.4" r=".46"/>
<circle cx="77.5" cy="57.2" r=".46"/>
<circle cx="77.5" cy="29.2" r=".46"/>
<circle cx="77.5" cy="47" r=".46"/>
<circle cx="77.5" cy="39.4" r=".46"/>
<circle cx="87.6" cy="166.4" r=".46"/>
<circle cx="92.7" cy="166.4" r=".46"/>
<circle cx="92.7" cy="158.8" r=".46"/>
<circle cx="83.8" cy="175.3" r=".46"/>
<circle cx="83.8" cy="153.7" r=".46"/>
<circle cx="77.5" cy="82.6" r=".46"/>
<circle cx="77.5" cy="74.9" r=".46"/>
<circle cx="77.5" cy="64.8" r=".46"/>
<circle cx="64.8" cy="87.6" r=".46"/>
<circle cx="77.5" cy="92.7" r=".46"/>
<circle cx="64.8" cy="69.9" r=".46"/>
<circle cx="52.1" cy="121.9" r=".46"/>
<circle cx="52.1" cy="130.8" r=".46"/>
<circle cx="52.1" cy="139.7" r=".46"/>
<circle cx="52.1" cy="154.9" r=".46"/>
<circle cx="52.1" cy="163.8" r=".46"/>
<circle cx="52.1" cy="172.7" r=".46"/>
<circle cx="64.8" cy="34.3" r=".46"/>
<circle cx="64.8" cy="52.1" r=".46"/>
<circle cx="237.5" cy="29.2" r=".46"/>
<circle cx="237.5" cy="47" r=".46"/>
<circle cx="237.5" cy="39.4" r=".46"/>
<circle cx="224.8" cy="34.3" r=".46"/>
<circle cx="157.5" cy="64.8" r=".46"/>
<circle cx="157.5" cy="74.9" r=".46"/>
<circle cx="144.8" cy="69.9" r=".46"/>
<circle cx="144.8" cy="87.6" r=".46"/>
<circle cx="157.5" cy="92.7" r=".46"/>
<circle cx="157.5" cy="29.2" r=".46"/>
<circle cx="157.5" cy="82.6" r=".46"/>
<circle cx="224.8" cy="52.1" r=".46"/>
<circle cx="157.5" cy="57.2" r=".46"/>
<circle cx="157.5" cy="39.4" r=".46"/>
<circle cx="157.5" cy="47" r=".46"/>
<circle cx="144.8" cy="52.1" r=".46"/>
<circle cx="144.8" cy="34.3" r=".46"/>
</g>
<g font-size="2.8" fill="#0000c2">
<text x="54.6" y="19.9">Auxiliary</text>
<text x="133.3" y="19.9">Injector</text>
<text x="212.1" y="19.9">Accessory</text>
<text x="39.4" y="148.2">Igniter</text>
</g>
<text font-size="2.8" fill="#840000" x="160.4" y="196.2">Title: UA4C</text>
<g font-size="2.1" fill="#725600">
<text x="82.9" y="30">LC1-OUT</text>
<text x="162.9" y="30">INJ1-OUT</text>
<text x="242.9" y="30">IDLE1-OUT</text>
<text x="32.3" y="35.1">LC1-CPU</text>
<text x="111.9" y="35.1">INJ1-CPU</text>
<text x="190.4" y="35.1">IDLE1-CPU</text>
<text x="82.9" y="47.8">LC2-OUT</text>
<text x="162.9" y="47.8">INJ2-OUT</text>
<text x="242.9" y="47.8">IDLE2-OUT</text>
<text x="32.3" y="52.8">LC2-CPU</text>
<text x="111.9" y="52.8">INJ2-CPU</text>
<text x="190.4" y="52.8">IDLE2-CPU</text>
<text x="82.9" y="65.5">LC3-OUT</text>
<text x="162.9" y="65.5">INJ3-OUT</text>
<text x="242.9" y="65.5">VVT-OUT</text>
<text x="32.3" y="70.6">LC3-CPU</text>
<text x="111.9" y="70.6">INJ3-CPU</text>
<text x="192.2" y="70.6">VVT-CPU</text>
<text x="82.9" y="83.3">LC4-OUT</text>
<text x="162.9" y="83.3">INJ4-OUT</text>
<text x="242.9" y="83.3">BOOST-OUT</text>
<text x="32.3" y="88.4">LC4-CPU</text>
<text x="111.9" y="88.4">INJ4-CPU</text>
<text x="188.8" y="88.4">BOOST-CPU</text>
<text x="242.9" y="101.1">FUELP-OUT</text>
<text x="189.4" y="106.2">FUELP-CPU</text>
<text x="253.1" y="118.9">TACHO-OUT</text>
<text x="39" y="122.7">IGN1-CPU</text>
<text x="96.9" y="121.4">IGN1-OUT</text>
<text x="188.8" y="124">TACHO-CPU</text>
<text x="242.9" y="136.7">FAN-OUT</text>
<text x="39" y="140.5">IGN2-CPU</text>
<text x="96.9" y="143">IGN2-OUT</text>
<text x="192" y="141.7">FAN-CPU</text>
<text x="39" y="155.7">IGN3-CPU</text>
<text x="96.9" y="154.4">IGN3-OUT</text>
<text x="242.9" y="154.4">FAN2-OUT</text>
<text x="190.8" y="159.5">FAN2-CPU</text>
<text x="39" y="173.5">IGN4-CPU</text>
<text x="96.9" y="176">IGN4-OUT</text>
</g>
<g font-size="2.1" fill="#840000">
<text x="160.4" y="183.6">White Fang</text>
<text x="160.4" y="189.7">Sheet: /OUTPUTS/</text>
<text x="160.4" y="186.7">WTMtronics</text>
<text x="160.4" y="192.4">File: OUTS.kicad_sch</text>
<text x="160.4" y="202.5">KiCad E.D.A. kicad (6.0.8)</text>
<text x="160.4" y="199.7">Size: USLetter</text>
<text x="182.4" y="199.7">Date: 2022-07-13</text>
<text x="245.4" y="199.7">Rev: C4</text>
<text x="245.4" y="202.5">Id: 3/6</text>
</g>
<g font-size="1.8" fill="#840000">
<text x="35" y="11.6">1</text>
<text x="85" y="11.6">2</text>
<text x="135" y="11.6">3</text>
<text x="185" y="11.6">4</text>
<text x="235" y="11.6">5</text>
<text x="10.3" y="35.6">A</text>
<text x="267.7" y="35.6">A</text>
<text x="10.3" y="85.7">B</text>
<text x="267.7" y="85.7">B</text>
<text x="10.3" y="135.6">C</text>
<text x="267.7" y="135.6">C</text>
<text x="10.3" y="185.7">D</text>
<text x="267.7" y="185.7">D</text>
<text x="35" y="205.6">1</text>
<text x="85" y="205.6">2</text>
<text x="135" y="205.6">3</text>
<text x="185" y="205.6">4</text>
<text x="235" y="205.6">5</text>
</g>
<g font-size="1.8" fill="#006464">
<text x="36" y="26.3">+12V</text>
<text x="45.5" y="29.8">2k7</text>
<text x="56.2" y="27.3">LED3</text>
<text x="64.3" y="27.3">BAS70KFILM</text>
<text x="116" y="26.3">+12V</text>
<text x="125.5" y="29.8">2k7</text>
<text x="136.2" y="27.3">LED1</text>
<text x="144.3" y="27.3">BAS70KFILM</text>
<text x="196" y="26.3">+12V</text>
<text x="205.5" y="29.8">2k7</text>
<text x="215.7" y="27.3">LED10</text>
<text x="224.3" y="27.3">BAS70KFILM</text>
<text x="45.4" y="31.9">R23</text>
<text x="56.6" y="32.4">RED</text>
<text x="68.2" y="32.4">D11</text>
<text x="70.6" y="34">2</text>
<text x="80.2" y="33.8">Q9A</text>
<text x="125.4" y="31.9">R39</text>
<text x="136.6" y="32.4">RED</text>
<text x="148.2" y="32.4">D15</text>
<text x="160.2" y="33.7">Q1</text>
<text x="205.4" y="31.9">R40</text>
<text x="216.6" y="32.4">RED</text>
<text x="228.2" y="32.4">D16</text>
<text x="240.2" y="33.7">Q2</text>
<text x="66.6" y="40">100k</text>
<text x="80.6" y="36.1">NCV8402AD</text>
<text x="146.6" y="40">100k</text>
<text x="160.5" y="36.2">NCV8406</text>
<text x="226.6" y="40">100k</text>
<text x="240.5" y="36.2">NCV8406</text>
<text x="36" y="44.1">+12V</text>
<text x="45.5" y="47.6">2k7</text>
<text x="56.2" y="45.1">LED4</text>
<text x="64.3" y="45.1">BAS70KFILM</text>
<text x="67" y="42">R47</text>
<text x="116" y="44.1">+12V</text>
<text x="125.5" y="47.6">2k7</text>
<text x="135.7" y="45.1">LED11</text>
<text x="144.3" y="45.1">BAS70KFILM</text>
<text x="147" y="42">R41</text>
<text x="196" y="44.1">+12V</text>
<text x="205.5" y="47.6">2k7</text>
<text x="215.7" y="45.1">LED12</text>
<text x="224.3" y="45.1">BAS70KFILM</text>
<text x="227" y="42">R42</text>
<text x="45.4" y="49.7">R26</text>
<text x="56.6" y="50.2">RED</text>
<text x="68.2" y="50.2">D12</text>
<text x="80.3" y="51.5">Q9B</text>
<text x="80.6" y="53.8">NCV8402AD</text>
<text x="125.4" y="49.7">R43</text>
<text x="136.6" y="50.2">RED</text>
<text x="148.2" y="50.2">D17</text>
<text x="160.2" y="51.4">Q3</text>
<text x="160.5" y="54">NCV8406</text>
<text x="205.4" y="49.7">R44</text>
<text x="216.6" y="50.2">RED</text>
<text x="228.2" y="50.2">D18</text>
<text x="240.2" y="51.4">Q4</text>
<text x="240.5" y="54">NCV8406</text>
<text x="66.6" y="57.8">100k</text>
<text x="67" y="59.8">R50</text>
<text x="146.6" y="57.8">100k</text>
<text x="147" y="59.8">R45</text>
<text x="226.6" y="57.8">100k</text>
<text x="227" y="59.8">R46</text>
<text x="36" y="61.8">+12V</text>
<text x="45.5" y="65.4">2k7</text>
<text x="56.2" y="62.9">LED7</text>
<text x="64.3" y="62.9">BAS70KFILM</text>
<text x="116" y="61.8">+12V</text>
<text x="125.5" y="65.4">2k7</text>
<text x="135.7" y="62.9">LED14</text>
<text x="144.3" y="62.9">BAS70KFILM</text>
<text x="196" y="61.8">+12V</text>
<text x="205.5" y="65.4">2k7</text>
<text x="215.7" y="62.9">LED15</text>
<text x="224.3" y="62.9">BAS70KFILM</text>
<text x="45.4" y="67.4">R31</text>
<text x="56.6" y="67.9">RED</text>
<text x="68.2" y="67.9">D13</text>
<text x="80.4" y="69.3">Q10A</text>
<text x="80.6" y="71.6">NCV8402AD</text>
<text x="125.4" y="67.4">R48</text>
<text x="136.6" y="67.9">RED</text>
<text x="148.2" y="67.9">D20</text>
<text x="160.2" y="69.2">Q5</text>
<text x="160.5" y="71.8">NCV8406</text>
<text x="205.4" y="67.4">R49</text>
<text x="216.6" y="67.9">RED</text>
<text x="228.2" y="67.9">D21</text>
<text x="240.2" y="69.2">Q8</text>
<text x="240.5" y="71.8">NCV8406</text>
<text x="66.6" y="75.6">100k</text>
<text x="67" y="77.6">R55</text>
<text x="146.6" y="75.6">100k</text>
<text x="147" y="77.6">R51</text>
<text x="226.6" y="75.6">100k</text>
<text x="227" y="77.6">R57</text>
<text x="36" y="79.6">+12V</text>
<text x="45.5" y="83.2">2k7</text>
<text x="56.2" y="80.6">LED8</text>
<text x="64.3" y="80.6">BAS70KFILM</text>
<text x="116" y="79.6">+12V</text>
<text x="125.5" y="83.2">2k7</text>
<text x="135.7" y="80.6">LED17</text>
<text x="144.3" y="80.6">BAS70KFILM</text>
<text x="196" y="79.6">+12V</text>
<text x="205.5" y="83.2">2k7</text>
<text x="215.7" y="80.6">LED18</text>
<text x="224.3" y="80.6">BAS70KFILM</text>
<text x="45.4" y="85.2">R34</text>
<text x="56.6" y="85.7">RED</text>
<text x="68.2" y="85.7">D19</text>
<text x="80.4" y="87.1">Q10B</text>
<text x="80.6" y="89.4">NCV8402AD</text>
<text x="125.4" y="85.2">R53</text>
<text x="136.6" y="85.7">RED</text>
<text x="148.2" y="85.7">D23</text>
<text x="160.2" y="87">Q7</text>
<text x="160.5" y="89.5">NCV8406</text>
<text x="205.4" y="85.2">R54</text>
<text x="216.6" y="85.7">RED</text>
<text x="228.2" y="85.7">D24</text>
<text x="240.2" y="87">Q6</text>
<text x="240.5" y="89.5">NCV8406</text>
<text x="66.6" y="93.3">100k</text>
<text x="67" y="95.4">R58</text>
<text x="146.6" y="93.3">100k</text>
<text x="147" y="95.4">R56</text>
<text x="226.6" y="93.3">100k</text>
<text x="227" y="95.4">R52</text>
<text x="196" y="97.4">+12V</text>
<text x="205.5" y="101">2k7</text>
<text x="215.7" y="98.4">LED13</text>
<text x="224.3" y="98.4">BAS70KFILM</text>
<text x="205.4" y="103">R65</text>
<text x="216.6" y="103.5">RED</text>
<text x="228.2" y="103.5">D22</text>
<text x="240.4" y="104.9">Q11A</text>
<text x="240.6" y="107.2">NCV8402AD</text>
<text x="186.3" y="111.3" transform="rotate(-90 186.3 111.3)">+12V</text>
<text x="196.2" y="113.3" transform="rotate(-90 196.2 113.3)">JP6</text>
<text x="226.6" y="111.1">100k</text>
<text x="227" y="113.2">R70</text>
<text x="66.3" y="118.7">LED2</text>
<text x="190.9" y="118.5" transform="rotate(-90 190.9 118.5)">TACHSEL</text>
<text x="205.4" y="117">R66</text>
<text x="205.5" y="118.7">2k7</text>
<text x="205.5" y="114.9">2k7</text>
<text x="215.7" y="116.2">LED16</text>
<text x="224.3" y="116.2">BAS70KFILM</text>
<text x="244.8" y="116.2">D31</text>
<text x="66.7" y="123.8">RED</text>
<text x="75.7" y="121.3">470r</text>
<text x="75.8" y="123.3">R22</text>
<text x="87.3" y="123.3">R21</text>
<text x="87.6" y="121.3">15r</text>
<text x="186.1" y="121" transform="rotate(-90 186.1 121)">+5V</text>
<text x="199" y="120.2" transform="rotate(-90 199 120.2)">+12V</text>
<text x="205.4" y="120.8">R67</text>
<text x="216.6" y="121.3">RED</text>
<text x="228.2" y="121.3">D25</text>
<text x="240.5" y="122.7">Q11B</text>
<text x="240.6" y="125">NCV8402AD</text>
<text x="240.8" y="121.3">BAS70KFILM</text>
<text x="52.7" y="127.7" transform="rotate(-90 52.7 127.7)">100k</text>
<text x="54.7" y="127.4" transform="rotate(-90 54.7 127.4)">R24</text>
<text x="69.7" y="126.4">IC2</text>
<text x="88.6" y="127.6">C25</text>
<text x="93.6" y="127.6">C24</text>
<text x="226.6" y="128.9">100k</text>
<text x="227" y="130.9">R71</text>
<text x="52.7" y="137.9" transform="rotate(-90 52.7 137.9)">100k</text>
<text x="54.7" y="137.5" transform="rotate(-90 54.7 137.5)">R25</text>
<text x="71.8" y="137.1" transform="rotate(-90 71.8 137.1)">IXDN602SIA</text>
<text x="88.5" y="132.7">u1</text>
<text x="93.6" y="132.7">1u</text>
<text x="103.3" y="134.9" transform="rotate(-90 103.3 134.9)">+5V</text>
<text x="196" y="133">+12V</text>
<text x="205.5" y="136.5">2k7</text>
<text x="215.7" y="134">LED19</text>
<text x="224.3" y="134">BAS70KFILM</text>
<text x="66.3" y="140.3">LED5</text>
<text x="75.7" y="142.9">470r</text>
<text x="87.6" y="142.9">15r</text>
<text x="205.4" y="138.6">R68</text>
<text x="216.6" y="139.1">RED</text>
<text x="228.2" y="139.1">D26</text>
<text x="240.4" y="140.4">Q12A</text>
<text x="240.6" y="142.7">NCV8402AD</text>
<text x="66.7" y="145.4">RED</text>
<text x="75.8" y="144.9">R27</text>
<text x="87.3" y="144.9">R28</text>
<text x="226.6" y="146.7">100k</text>
<text x="227" y="148.7">R72</text>
<text x="66.3" y="151.8">LED6</text>
<text x="75.7" y="154.3">470r</text>
<text x="87.6" y="154.3">15r</text>
<text x="196" y="150.7">+12V</text>
<text x="205.5" y="154.3">2k7</text>
<text x="215.7" y="151.8">LED20</text>
<text x="224.3" y="151.8">BAS70KFILM</text>
<text x="52.7" y="160.7" transform="rotate(-90 52.7 160.7)">100k</text>
<text x="54.7" y="160.4" transform="rotate(-90 54.7 160.4)">R32</text>
<text x="66.7" y="156.8">RED</text>
<text x="69.7" y="159.4">IC3</text>
<text x="75.8" y="156.3">R30</text>
<text x="87.3" y="156.3">R29</text>
<text x="88.6" y="160.7">C27</text>
<text x="93.6" y="160.7">C26</text>
<text x="205.4" y="156.3">R69</text>
<text x="216.6" y="156.8">RED</text>
<text x="228.2" y="156.8">D32</text>
<text x="240.5" y="158.2">Q12B</text>
<text x="240.6" y="160.5">NCV8402AD</text>
<text x="88.5" y="165.7">u1</text>
<text x="93.6" y="165.7">1u</text>
<text x="103.3" y="168" transform="rotate(-90 103.3 168)">+5V</text>
<text x="226.6" y="164.5">100k</text>
<text x="227" y="166.5">R73</text>
<text x="52.7" y="170.9" transform="rotate(-90 52.7 170.9)">100k</text>
<text x="54.7" y="170.5" transform="rotate(-90 54.7 170.5)">R33</text>
<text x="66.3" y="173.4">LED9</text>
<text x="71.8" y="170.2" transform="rotate(-90 71.8 170.2)">IXDN602SIA</text>
<text x="66.7" y="178.4">RED</text>
<text x="75.7" y="175.9">470r</text>
<text x="75.8" y="177.9">R35</text>
<text x="87.3" y="177.9">R36</text>
<text x="87.6" y="175.9">15r</text>
</g>
<g font-size="1.8" fill="#a90000">
<text x="77.2" y="31" transform="rotate(-90 77.2 31)">8</text>
<text x="150.6" y="35.8">1</text>
<text x="159" y="31" transform="rotate(-90 159 31)">2</text>
<text x="230.6" y="35.8">1</text>
<text x="239" y="31" transform="rotate(-90 239 31)">2</text>
<text x="77.2" y="38.6" transform="rotate(-90 77.2 38.6)">1</text>
<text x="159" y="38.6" transform="rotate(-90 159 38.6)">3</text>
<text x="239" y="38.6" transform="rotate(-90 239 38.6)">3</text>
<text x="70.6" y="51.8">4</text>
<text x="77.2" y="48.8" transform="rotate(-90 77.2 48.8)">5</text>
<text x="150.6" y="53.6">1</text>
<text x="159" y="48.8" transform="rotate(-90 159 48.8)">2</text>
<text x="230.6" y="53.6">1</text>
<text x="239" y="48.8" transform="rotate(-90 239 48.8)">2</text>
<text x="77.2" y="56.4" transform="rotate(-90 77.2 56.4)">3</text>
<text x="159" y="56.4" transform="rotate(-90 159 56.4)">3</text>
<text x="239" y="56.4" transform="rotate(-90 239 56.4)">3</text>
<text x="70.6" y="69.6">2</text>
<text x="77.2" y="66.5" transform="rotate(-90 77.2 66.5)">8</text>
<text x="150.6" y="71.4">1</text>
<text x="159" y="66.5" transform="rotate(-90 159 66.5)">2</text>
<text x="230.6" y="71.4">1</text>
<text x="239" y="66.5" transform="rotate(-90 239 66.5)">2</text>
<text x="77.2" y="74.2" transform="rotate(-90 77.2 74.2)">1</text>
<text x="159" y="74.2" transform="rotate(-90 159 74.2)">3</text>
<text x="239" y="74.2" transform="rotate(-90 239 74.2)">3</text>
<text x="70.6" y="87.4">4</text>
<text x="77.2" y="84.3" transform="rotate(-90 77.2 84.3)">5</text>
<text x="150.6" y="89.2">1</text>
<text x="159" y="84.3" transform="rotate(-90 159 84.3)">2</text>
<text x="230.6" y="89.2">1</text>
<text x="239" y="84.3" transform="rotate(-90 239 84.3)">2</text>
<text x="77.2" y="91.9" transform="rotate(-90 77.2 91.9)">3</text>
<text x="159" y="91.9" transform="rotate(-90 159 91.9)">3</text>
<text x="239" y="91.9" transform="rotate(-90 239 91.9)">3</text>
<text x="230.6" y="105.2">2</text>
<text x="237.2" y="102.1" transform="rotate(-90 237.2 102.1)">8</text>
<text x="194.6" y="111" transform="rotate(-90 194.6 111)">1</text>
<text x="237.2" y="109.7" transform="rotate(-90 237.2 109.7)">1</text>
<text x="194.6" y="118.6" transform="rotate(-90 194.6 118.6)">3</text>
<text x="195.1" y="115.8">2</text>
<text x="237.2" y="119.9" transform="rotate(-90 237.2 119.9)">5</text>
<text x="230.6" y="122.9">4</text>
<text x="65.5" y="128">1</text>
<text x="65.5" y="130.6">2</text>
<text x="75.7" y="130.6">7</text>
<text x="75.7" y="128">8</text>
<text x="237.2" y="127.5" transform="rotate(-90 237.2 127.5)">3</text>
<text x="65.5" y="133.1">3</text>
<text x="65.5" y="135.6">4</text>
<text x="75.7" y="135.6">5</text>
<text x="75.7" y="133.1">6</text>
<text x="237.2" y="137.7" transform="rotate(-90 237.2 137.7)">8</text>
<text x="230.6" y="140.7">2</text>
<text x="237.2" y="145.3" transform="rotate(-90 237.2 145.3)">1</text>
<text x="237.2" y="155.4" transform="rotate(-90 237.2 155.4)">5</text>
<text x="65.5" y="161">1</text>
<text x="75.7" y="161">8</text>
<text x="230.6" y="158.5">4</text>
<text x="65.5" y="163.6">2</text>
<text x="65.5" y="166.1">3</text>
<text x="75.7" y="166.1">6</text>
<text x="75.7" y="163.6">7</text>
<text x="237.2" y="163.1" transform="rotate(-90 237.2 163.1)">3</text>
<text x="65.5" y="168.7">4</text>
<text x="75.7" y="168.7">5</text>
</g>
</svg>
